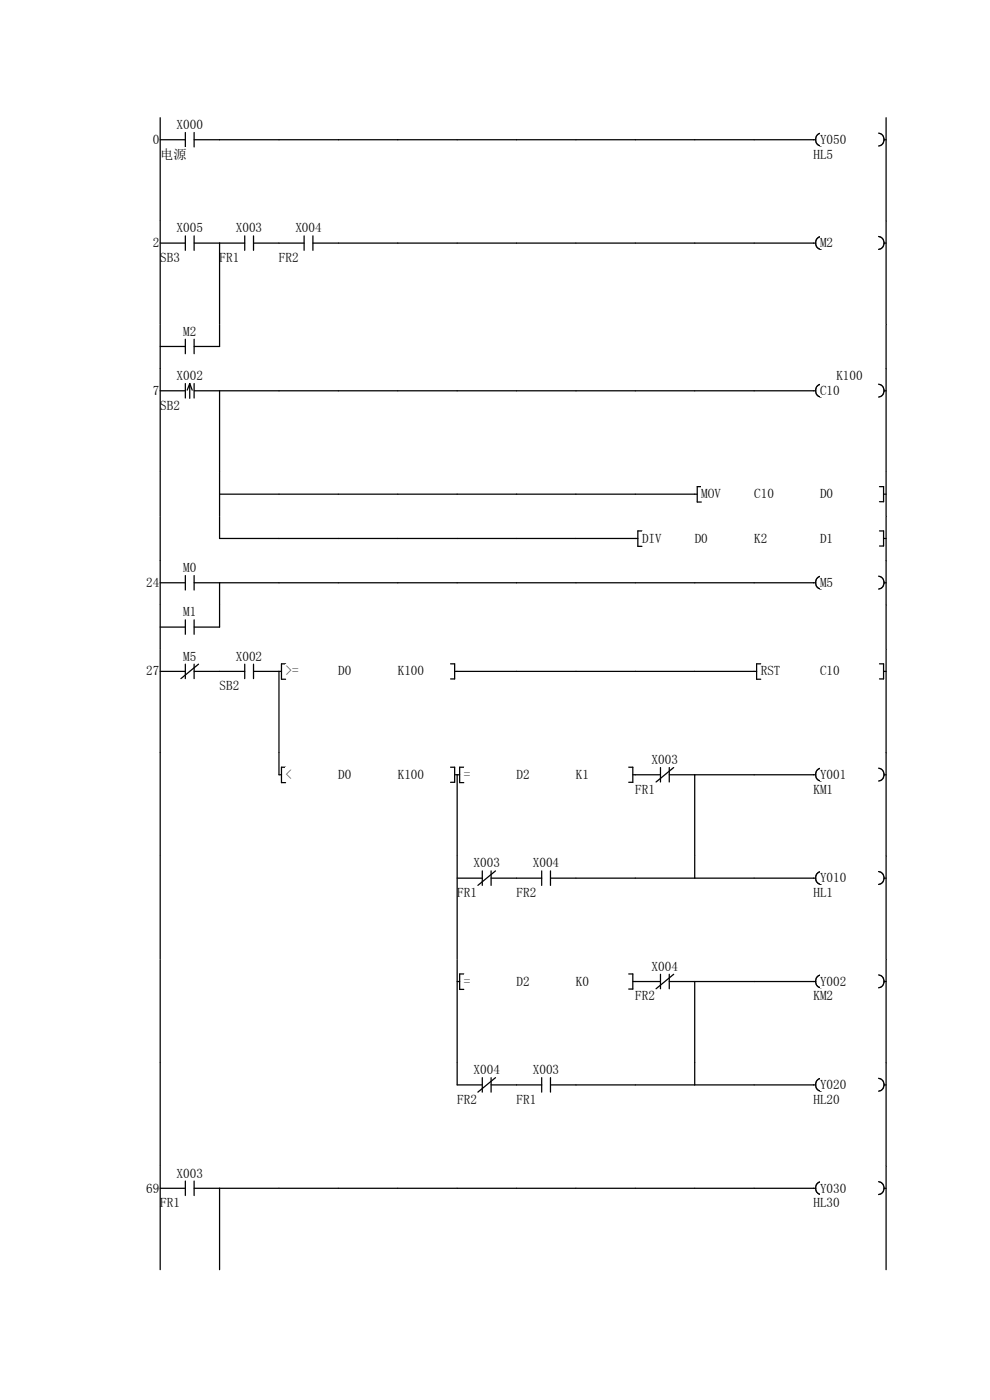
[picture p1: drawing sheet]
<svg xmlns="http://www.w3.org/2000/svg" width="210mm" height="297mm" viewBox="0 0 210 297" stroke-linecap="round" stroke-linejoin="round" font-family="sans-serif">
<path d="M34 29.6h5.3M39.3 28.1v3.1M41.2 29.6h5.4M41.2 28.1v3.1" fill="none" stroke="#070000" stroke-width=".27"/>
<path d="M34 31.2h5.7v2.8h-5.7z" fill="#fff"/>
<path d="M34 25v21.9M46.6 29.6h126.4M174.2 28.2a1.38 1.38 0 0 0-1.2 1.4 1.38 1.38 0 0 0 1.2 1.4" fill="none" stroke="#070000" stroke-width=".27"/>
<path d="M173.9 28.1h5.6v2.8h-5.6z" fill="#fff"/>
<path d="M186.4 28.2a1.38 1.38 0 0 1 1.2 1.4 1.38 1.38 0 0 1-1.2 1.4M187.5 29.6h.5" fill="none" stroke="#070000" stroke-width=".27"/>
<path d="M172.6 31.2h4.2v2.8h-4.2z" fill="#fff"/>
<path d="M188 25v21.9" fill="none" stroke="#070000" stroke-width=".27"/>
<g fill="#fff">
<path d="M20 46.9h14v22h-14z"/>
<path d="M34 46.9h12.6v22h-12.6z"/>
<path d="M46.6 46.9h12.6v22h-12.6z"/>
<path d="M59.2 46.9h12.6v22h-12.6z"/>
<path d="M71.8 46.9h12.6v22h-12.6z"/>
<path d="M84.4 46.9h12.6v22h-12.6z"/>
<path d="M97 46.9h12.6v22h-12.6z"/>
<path d="M109.6 46.9h12.6v22h-12.6z"/>
<path d="M122.2 46.9h12.6v22h-12.6z"/>
<path d="M134.8 46.9h12.6v22h-12.6z"/>
<path d="M147.4 46.9h12.6v22h-12.6z"/>
<path d="M160 46.9h12.6v22h-12.6z"/>
<path d="M172.6 46.9h15.4v22h-15.4z"/>
<path d="M32.4 50h1.4v2.8h-1.4z"/>
<path d="M37.5 46.9h5.6v2.8h-5.6z"/>
</g>
<path d="M34 51.6h5.3M39.3 50v3.1M41.2 51.6h5.4M41.2 50v3.1" fill="none" stroke="#070000" stroke-width=".27"/>
<path d="M34 53.2h4.2v2.8h-4.2z" fill="#fff"/>
<path d="M34 46.9v21.9" fill="none" stroke="#070000" stroke-width=".27"/>
<path d="M50 46.9h5.6v2.8h-5.6z" fill="#fff"/>
<path d="M46.6 51.6h5.3M51.9 50v3.1M53.8 51.6h5.4M53.8 50v3.1" fill="none" stroke="#070000" stroke-width=".27"/>
<path d="M46.6 53.2h4.2v2.8h-4.2z" fill="#fff"/>
<path d="M46.6 51.6v17.2" fill="none" stroke="#070000" stroke-width=".27"/>
<path d="M62.7 46.9h5.5v2.8h-5.5z" fill="#fff"/>
<path d="M59.2 51.6h5.3M64.5 50v3.1M66.4 51.6h5.4M66.4 50v3.1" fill="none" stroke="#070000" stroke-width=".27"/>
<path d="M59.2 53.2h4.2v2.8h-4.2z" fill="#fff"/>
<path d="M71.8 51.6h101.2M174.2 50.2a1.39 1.39 0 0 0-1.2 1.3 1.39 1.39 0 0 0 1.2 1.4" fill="none" stroke="#070000" stroke-width=".27"/>
<path d="M173.9 50h2.8v2.8h-2.8z" fill="#fff"/>
<path d="M186.4 50.2a1.38 1.38 0 0 1 1.2 1.3 1.38 1.38 0 0 1-1.2 1.4M187.5 51.6h.5M188 46.9v21.9" fill="none" stroke="#070000" stroke-width=".27"/>
<g fill="#fff">
<path d="M20 68.9h14v9.4h-14z"/>
<path d="M34 68.9h12.6v9.4h-12.6z"/>
<path d="M46.6 68.9h12.6v9.4h-12.6z"/>
<path d="M59.2 68.9h12.6v9.4h-12.6z"/>
<path d="M71.8 68.9h12.6v9.4h-12.6z"/>
<path d="M84.4 68.9h12.6v9.4h-12.6z"/>
<path d="M97 68.9h12.6v9.4h-12.6z"/>
<path d="M109.6 68.9h12.6v9.4h-12.6z"/>
<path d="M122.2 68.9h12.6v9.4h-12.6z"/>
<path d="M134.8 68.9h12.6v9.4h-12.6z"/>
<path d="M147.4 68.9h12.6v9.4h-12.6z"/>
<path d="M160 68.9h12.6v9.4h-12.6z"/>
<path d="M172.6 68.9h15.4v9.4h-15.4z"/>
<path d="M38.9 68.8h2.8v2.8h-2.8z"/>
</g>
<path d="M34 73.5h5.3M34 68.8v9.4M39.3 72v3M41.2 72v3M46.6 68.8v4.7h-5.4M188 68.8v9.4" fill="none" stroke="#070000" stroke-width=".27"/>
<g fill="#fff">
<path d="M20 78.3h14v21.9h-14z"/>
<path d="M34 78.3h12.6v21.9h-12.6z"/>
<path d="M46.6 78.3h12.6v21.9h-12.6z"/>
<path d="M59.2 78.3h12.6v21.9h-12.6z"/>
<path d="M71.8 78.3h12.6v21.9h-12.6z"/>
<path d="M84.4 78.3h12.6v21.9h-12.6z"/>
<path d="M97 78.3h12.6v21.9h-12.6z"/>
<path d="M109.6 78.3h12.6v21.9h-12.6z"/>
<path d="M122.2 78.3h12.6v21.9h-12.6z"/>
<path d="M134.8 78.3h12.6v21.9h-12.6z"/>
<path d="M147.4 78.3h12.6v21.9h-12.6z"/>
<path d="M160 78.3h12.6v21.9h-12.6z"/>
<path d="M172.6 78.3h15.4v21.9h-15.4z"/>
<path d="M32.4 81.4h1.4v2.8h-1.4z"/>
<path d="M37.5 78.2h5.6v2.8h-5.6z"/>
</g>
<path d="M34 82.9h5.3M39.3 81.4v3M40.2 81.4v3.1M40.2 81.4l.6 1.4M40.2 81.4l-.5 1.4M41.2 82.9h5.4M41.2 81.4v3" fill="none" stroke="#070000" stroke-width=".27"/>
<path d="M34 84.5h4.2v2.8h-4.2z" fill="#fff"/>
<path d="M34 78.2v22M173 82.9h-126.4v17.3M174.2 81.5a1.39 1.39 0 0 0-1.2 1.4 1.39 1.39 0 0 0 1.2 1.3" fill="none" stroke="#070000" stroke-width=".27"/>
<g fill="#fff">
<path d="M177.4 78.2h5.6v2.8h-5.6z"/>
<path d="M173.9 81.4h4.2v2.8h-4.2z"/>
</g>
<path d="M188 78.2v22M186.4 81.5a1.38 1.38 0 0 1 1.2 1.4 1.38 1.38 0 0 1-1.2 1.3M187.5 82.9h.5" fill="none" stroke="#070000" stroke-width=".27"/>
<g fill="#fff">
<path d="M20 100.2h14v9.4h-14z"/>
<path d="M34 100.2h12.6v9.4h-12.6z"/>
<path d="M46.6 100.2h12.6v9.4h-12.6z"/>
<path d="M59.2 100.2h12.6v9.4h-12.6z"/>
<path d="M71.8 100.2h12.6v9.4h-12.6z"/>
<path d="M84.4 100.2h12.6v9.4h-12.6z"/>
<path d="M97 100.2h12.6v9.4h-12.6z"/>
<path d="M109.6 100.2h12.6v9.4h-12.6z"/>
<path d="M122.2 100.2h12.6v9.4h-12.6z"/>
<path d="M134.8 100.2h12.6v9.4h-12.6z"/>
<path d="M147.4 100.2h40.6v9.4h-40.6z"/>
</g>
<path d="M34 100.2v9.4M46.6 104.8h101.3M46.6 100.2v9.4M148.8 103.2h-.9v3.3h.9" fill="none" stroke="#070000" stroke-width=".27"/>
<g fill="#fff">
<path d="M148.8 103.3h4.2v2.8h-4.2z"/>
<path d="M160 103.3h4.2v2.8h-4.2z"/>
<path d="M173.9 103.3h2.9v2.8h-2.9z"/>
</g>
<path d="M186.6 103.2h.8v3.2h-.8M187.4 104.8h.6M188 100.2v9.4" fill="none" stroke="#070000" stroke-width=".27"/>
<g fill="#fff">
<path d="M20 109.6h14v9.4h-14z"/>
<path d="M34 109.6h12.6v9.4h-12.6z"/>
<path d="M46.6 109.6h12.6v9.4h-12.6z"/>
<path d="M59.2 109.6h12.6v9.4h-12.6z"/>
<path d="M71.8 109.6h12.6v9.4h-12.6z"/>
<path d="M84.4 109.6h12.6v9.4h-12.6z"/>
<path d="M97 109.6h12.6v9.4h-12.6z"/>
<path d="M109.6 109.6h12.6v9.4h-12.6z"/>
<path d="M122.2 109.6h12.6v9.4h-12.6z"/>
<path d="M134.8 109.6h53.2v9.4h-53.2z"/>
</g>
<path d="M34 109.6v9.4M46.6 109.6v4.6h88.7M136.2 112.6h-.9v3.3h.9" fill="none" stroke="#070000" stroke-width=".27"/>
<g fill="#fff">
<path d="M136.2 112.7h4.2v2.8h-4.2z"/>
<path d="M147.4 112.7h2.8v2.8h-2.8z"/>
<path d="M160 112.7h2.8v2.8h-2.8z"/>
<path d="M173.9 112.7h2.9v2.8h-2.9z"/>
</g>
<path d="M186.6 112.6h.8v3.2h-.8M187.4 114.2h.6M188 109.6v9.4" fill="none" stroke="#070000" stroke-width=".27"/>
<g fill="#fff">
<path d="M20 119h14v9.4h-14z"/>
<path d="M34 119h12.6v9.4h-12.6z"/>
<path d="M46.6 119h12.6v9.4h-12.6z"/>
<path d="M59.2 119h12.6v9.4h-12.6z"/>
<path d="M71.8 119h12.6v9.4h-12.6z"/>
<path d="M84.4 119h12.6v9.4h-12.6z"/>
<path d="M97 119h12.6v9.4h-12.6z"/>
<path d="M109.6 119h12.6v9.4h-12.6z"/>
<path d="M122.2 119h12.6v9.4h-12.6z"/>
<path d="M134.8 119h12.6v9.4h-12.6z"/>
<path d="M147.4 119h12.6v9.4h-12.6z"/>
<path d="M160 119h12.6v9.4h-12.6z"/>
<path d="M172.6 119h15.4v9.4h-15.4z"/>
<path d="M31 122.1h2.8v2.8h-2.8z"/>
<path d="M38.9 119h2.8v2.8h-2.8z"/>
</g>
<path d="M34 119v9.4M34 123.6h5.3M39.3 122.1v3.1M41.2 123.6h131.8M41.2 122.1v3.1M46.6 123.6v4.8M174.2 122.2a1.39 1.39 0 0 0-1.2 1.4 1.39 1.39 0 0 0 1.2 1.4" fill="none" stroke="#070000" stroke-width=".27"/>
<path d="M173.9 122.1h2.8v2.8h-2.8z" fill="#fff"/>
<path d="M188 119v9.4M186.4 122.2a1.38 1.38 0 0 1 1.2 1.4 1.38 1.38 0 0 1-1.2 1.4M187.5 123.6h.5" fill="none" stroke="#070000" stroke-width=".27"/>
<g fill="#fff">
<path d="M20 128.4h14v9.4h-14z"/>
<path d="M34 128.4h12.6v9.4h-12.6z"/>
<path d="M46.6 128.4h12.6v9.4h-12.6z"/>
<path d="M59.2 128.4h12.6v9.4h-12.6z"/>
<path d="M71.8 128.4h12.6v9.4h-12.6z"/>
<path d="M84.4 128.4h12.6v9.4h-12.6z"/>
<path d="M97 128.4h12.6v9.4h-12.6z"/>
<path d="M109.6 128.4h12.6v9.4h-12.6z"/>
<path d="M122.2 128.4h12.6v9.4h-12.6z"/>
<path d="M134.8 128.4h12.6v9.4h-12.6z"/>
<path d="M147.4 128.4h12.6v9.4h-12.6z"/>
<path d="M160 128.4h12.6v9.4h-12.6z"/>
<path d="M172.6 128.4h15.4v9.4h-15.4z"/>
<path d="M38.9 128.4h2.8v2.7h-2.8z"/>
</g>
<path d="M34 133h5.3M34 128.4v9.4M39.3 131.5v3.1M41.2 131.5v3.1M46.6 128.4v4.6h-5.4M188 128.4v9.4" fill="none" stroke="#070000" stroke-width=".27"/>
<g fill="#fff">
<path d="M20 137.8h14v21.9h-14z"/>
<path d="M34 137.8h12.6v21.9h-12.6z"/>
<path d="M46.6 137.8h12.6v21.9h-12.6z"/>
<path d="M59.2 137.8h37.8v21.9h-37.8z"/>
<path d="M97 137.8h12.6v21.9h-12.6z"/>
<path d="M109.6 137.8h12.6v21.9h-12.6z"/>
<path d="M122.2 137.8h12.6v21.9h-12.6z"/>
<path d="M134.8 137.8h12.6v21.9h-12.6z"/>
<path d="M147.4 137.8h12.6v21.9h-12.6z"/>
<path d="M160 137.8h28v21.9h-28z"/>
<path d="M31 140.9h2.8v2.8h-2.8z"/>
<path d="M38.9 137.8h2.8v2.7h-2.8z"/>
</g>
<path d="M34 137.8v21.9M34 142.4h5.3M39.3 140.9v3.1M41.2 142.4h5.4M41.2 140.9v3.1M42.1 140.9l-3.7 3.1" fill="none" stroke="#070000" stroke-width=".27"/>
<path d="M50 137.8h5.6v2.7h-5.6z" fill="#fff"/>
<path d="M46.6 142.4h5.3M51.9 140.9v3.1M53.8 142.4h5.4M53.8 140.9v3.1" fill="none" stroke="#070000" stroke-width=".27"/>
<path d="M46.6 144h4.2v2.8h-4.2z" fill="#fff"/>
<path d="M59.2 142.4h.5M60.6 140.8h-.9v3.3h.9" fill="none" stroke="#070000" stroke-width=".27"/>
<g fill="#fff">
<path d="M60.6 140.9h2.8v2.8h-2.8z"/>
<path d="M71.8 140.9h2.8v2.8h-2.8z"/>
<path d="M84.4 140.9h5.6v2.8h-5.6z"/>
</g>
<path d="M59.2 142.4v17.3M95.6 140.8h.8v3.2h-.8M96.4 142.4h64.1M161.4 140.8h-.9v3.3h.9" fill="none" stroke="#070000" stroke-width=".27"/>
<g fill="#fff">
<path d="M161.4 140.9h4.2v2.8h-4.2z"/>
<path d="M173.9 140.9h4.3v2.8h-4.3z"/>
</g>
<path d="M188 137.8v21.9M186.6 140.8h.8v3.2h-.8M187.4 142.4h.6" fill="none" stroke="#070000" stroke-width=".27"/>
<g fill="#fff">
<path d="M20 159.7h14v22h-14z"/>
<path d="M34 159.7h12.6v22h-12.6z"/>
<path d="M46.6 159.7h12.6v22h-12.6z"/>
<path d="M59.2 159.7h37.8v22h-37.8z"/>
<path d="M97 159.7h37.8v22h-37.8z"/>
<path d="M134.8 159.7h12.6v22h-12.6z"/>
<path d="M147.4 159.7h12.6v22h-12.6z"/>
<path d="M160 159.7h12.6v22h-12.6z"/>
<path d="M172.6 159.7h15.4v22h-15.4z"/>
</g>
<path d="M34 159.7v21.9M59.2 164.4h.5M60.6 162.8h-.9v3.2h.9" fill="none" stroke="#070000" stroke-width=".27"/>
<g fill="#fff">
<path d="M60.6 162.8h1.4v2.8h-1.4z"/>
<path d="M71.8 162.8h2.8v2.8h-2.8z"/>
<path d="M84.4 162.8h5.6v2.8h-5.6z"/>
</g>
<path d="M59.2 159.7v4.7M95.6 162.8h.8v3.2h-.8M96.4 164.4h1.1M98.4 162.8h-.9v3.2h.9" fill="none" stroke="#070000" stroke-width=".27"/>
<g fill="#fff">
<path d="M98.4 162.8h1.4v2.8h-1.4z"/>
<path d="M109.6 162.8h2.8v2.8h-2.8z"/>
<path d="M122.2 162.8h2.8v2.8h-2.8z"/>
</g>
<path d="M97 164.4v17.2M133.4 162.8h.8v3.2h-.8M134.2 164.4h.6" fill="none" stroke="#070000" stroke-width=".27"/>
<path d="M138.2 159.7h5.6v2.8h-5.6z" fill="#fff"/>
<path d="M134.8 164.4h5.3M140.1 162.8v3.1M142 164.4h5.4M142 162.8v3.1M142.9 162.8l-3.7 3.1" fill="none" stroke="#070000" stroke-width=".27"/>
<path d="M134.7 165.9h4.3v2.8h-4.3z" fill="#fff"/>
<path d="M173 164.4h-25.6v17.2M174.2 163a1.39 1.39 0 0 0-1.2 1.3 1.39 1.39 0 0 0 1.2 1.4" fill="none" stroke="#070000" stroke-width=".27"/>
<path d="M173.9 162.8h5.6v2.8h-5.6z" fill="#fff"/>
<path d="M186.4 163a1.38 1.38 0 0 1 1.2 1.3 1.38 1.38 0 0 1-1.2 1.4M187.5 164.4h.5" fill="none" stroke="#070000" stroke-width=".27"/>
<path d="M172.6 165.9h4.2v2.8h-4.2z" fill="#fff"/>
<path d="M188 159.7v21.9" fill="none" stroke="#070000" stroke-width=".27"/>
<g fill="#fff">
<path d="M20 181.7h14v21.9h-14z"/>
<path d="M34 181.7h12.6v21.9h-12.6z"/>
<path d="M46.6 181.7h12.6v21.9h-12.6z"/>
<path d="M59.2 181.7h12.6v21.9h-12.6z"/>
<path d="M71.8 181.7h12.6v21.9h-12.6z"/>
<path d="M84.4 181.7h12.6v21.9h-12.6z"/>
<path d="M97 181.7h12.6v21.9h-12.6z"/>
<path d="M109.6 181.7h12.6v21.9h-12.6z"/>
<path d="M122.2 181.7h12.6v21.9h-12.6z"/>
<path d="M134.8 181.7h12.6v21.9h-12.6z"/>
<path d="M147.4 181.7h12.6v21.9h-12.6z"/>
<path d="M160 181.7h12.6v21.9h-12.6z"/>
<path d="M172.6 181.7h15.4v21.9h-15.4z"/>
</g>
<path d="M34 181.6v22" fill="none" stroke="#070000" stroke-width=".27"/>
<path d="M100.5 181.6h5.5v2.8h-5.5z" fill="#fff"/>
<path d="M97 186.3h5.3M102.3 184.8v3M104.2 186.3h5.4M104.2 184.8v3M105.1 184.8l-3.7 3" fill="none" stroke="#070000" stroke-width=".27"/>
<path d="M97 187.9h4.2v2.8h-4.2z" fill="#fff"/>
<path d="M97 181.6v22" fill="none" stroke="#070000" stroke-width=".27"/>
<path d="M113 181.6h5.6v2.8h-5.6z" fill="#fff"/>
<path d="M109.6 186.3h5.3M114.9 184.8v3M116.8 186.3h5.4M116.8 184.8v3" fill="none" stroke="#070000" stroke-width=".27"/>
<path d="M109.6 187.9h4.2v2.8h-4.2z" fill="#fff"/>
<path d="M122.2 186.3h50.8M147.4 181.6v4.7M174.2 184.9a1.39 1.39 0 0 0-1.2 1.4 1.39 1.39 0 0 0 1.2 1.3" fill="none" stroke="#070000" stroke-width=".27"/>
<path d="M173.9 184.7h5.6v2.8h-5.6z" fill="#fff"/>
<path d="M186.4 184.9a1.38 1.38 0 0 1 1.2 1.4 1.38 1.38 0 0 1-1.2 1.3M187.5 186.3h.5" fill="none" stroke="#070000" stroke-width=".27"/>
<path d="M172.6 187.9h4.2v2.8h-4.2z" fill="#fff"/>
<path d="M188 181.6v22" fill="none" stroke="#070000" stroke-width=".27"/>
<g fill="#fff">
<path d="M20 203.6h14v21.9h-14z"/>
<path d="M34 203.6h12.6v21.9h-12.6z"/>
<path d="M46.6 203.6h12.6v21.9h-12.6z"/>
<path d="M59.2 203.6h12.6v21.9h-12.6z"/>
<path d="M71.8 203.6h12.6v21.9h-12.6z"/>
<path d="M84.4 203.6h12.6v21.9h-12.6z"/>
<path d="M97 203.6h37.8v21.9h-37.8z"/>
<path d="M134.8 203.6h12.6v21.9h-12.6z"/>
<path d="M147.4 203.6h12.6v21.9h-12.6z"/>
<path d="M160 203.6h12.6v21.9h-12.6z"/>
<path d="M172.6 203.6h15.4v21.9h-15.4z"/>
</g>
<path d="M34 203.6v21.9M97 208.2h.5M98.4 206.6h-.9v3.3h.9" fill="none" stroke="#070000" stroke-width=".27"/>
<g fill="#fff">
<path d="M98.4 206.7h1.4v2.8h-1.4z"/>
<path d="M109.6 206.7h2.8v2.8h-2.8z"/>
<path d="M122.2 206.7h2.8v2.8h-2.8z"/>
</g>
<path d="M97 203.6v21.9M133.4 206.6h.8v3.2h-.8M134.2 208.2h.6" fill="none" stroke="#070000" stroke-width=".27"/>
<path d="M138.2 203.5h5.6v2.8h-5.6z" fill="#fff"/>
<path d="M134.8 208.2h5.3M140.1 206.7v3.1M142 208.2h5.4M142 206.7v3.1M142.9 206.7l-3.7 3.1" fill="none" stroke="#070000" stroke-width=".27"/>
<path d="M134.7 209.8h4.3v2.8h-4.3z" fill="#fff"/>
<path d="M173 208.2h-25.6v17.3M174.2 206.8a1.39 1.39 0 0 0-1.2 1.4 1.39 1.39 0 0 0 1.2 1.4" fill="none" stroke="#070000" stroke-width=".27"/>
<path d="M173.9 206.7h5.6v2.8h-5.6z" fill="#fff"/>
<path d="M186.4 206.8a1.38 1.38 0 0 1 1.2 1.4 1.38 1.38 0 0 1-1.2 1.4M187.5 208.2h.5" fill="none" stroke="#070000" stroke-width=".27"/>
<path d="M172.6 209.8h4.2v2.8h-4.2z" fill="#fff"/>
<path d="M188 203.6v21.9" fill="none" stroke="#070000" stroke-width=".27"/>
<g fill="#fff">
<path d="M20 225.5h14v21.9h-14z"/>
<path d="M34 225.5h12.6v21.9h-12.6z"/>
<path d="M46.6 225.5h12.6v21.9h-12.6z"/>
<path d="M59.2 225.5h12.6v21.9h-12.6z"/>
<path d="M71.8 225.5h12.6v21.9h-12.6z"/>
<path d="M84.4 225.5h12.6v21.9h-12.6z"/>
<path d="M97 225.5h12.6v21.9h-12.6z"/>
<path d="M109.6 225.5h12.6v21.9h-12.6z"/>
<path d="M122.2 225.5h12.6v21.9h-12.6z"/>
<path d="M134.8 225.5h12.6v21.9h-12.6z"/>
<path d="M147.4 225.5h12.6v21.9h-12.6z"/>
<path d="M160 225.5h12.6v21.9h-12.6z"/>
<path d="M172.6 225.5h15.4v21.9h-15.4z"/>
</g>
<path d="M34 225.5v21.9" fill="none" stroke="#070000" stroke-width=".27"/>
<path d="M100.5 225.5h5.5v2.8h-5.5z" fill="#fff"/>
<path d="M97 230.2h5.3M102.3 228.6v3.1M104.2 230.2h5.4M104.2 228.6v3.1M105.1 228.6l-3.7 3.1" fill="none" stroke="#070000" stroke-width=".27"/>
<path d="M97 231.8h4.2v2.8h-4.2z" fill="#fff"/>
<path d="M97 225.5v4.7" fill="none" stroke="#070000" stroke-width=".27"/>
<path d="M113 225.5h5.6v2.8h-5.6z" fill="#fff"/>
<path d="M109.6 230.2h5.3M114.9 228.6v3.1M116.8 230.2h5.4M116.8 228.6v3.1" fill="none" stroke="#070000" stroke-width=".27"/>
<path d="M109.6 231.8h4.2v2.8h-4.2z" fill="#fff"/>
<path d="M122.2 230.2h50.8M147.4 225.5v4.7M174.2 228.8a1.39 1.39 0 0 0-1.2 1.3 1.39 1.39 0 0 0 1.2 1.4" fill="none" stroke="#070000" stroke-width=".27"/>
<path d="M173.9 228.6h5.6v2.8h-5.6z" fill="#fff"/>
<path d="M186.4 228.8a1.38 1.38 0 0 1 1.2 1.3 1.38 1.38 0 0 1-1.2 1.4M187.5 230.2h.5" fill="none" stroke="#070000" stroke-width=".27"/>
<path d="M172.6 231.8h5.6v2.8h-5.6z" fill="#fff"/>
<path d="M188 225.5v21.9" fill="none" stroke="#070000" stroke-width=".27"/>
<g fill="#fff">
<path d="M20 247.4h14v22h-14z"/>
<path d="M34 247.4h12.6v22h-12.6z"/>
<path d="M46.6 247.4h12.6v22h-12.6z"/>
<path d="M59.2 247.4h12.6v22h-12.6z"/>
<path d="M71.8 247.4h12.6v22h-12.6z"/>
<path d="M84.4 247.4h12.6v22h-12.6z"/>
<path d="M97 247.4h12.6v22h-12.6z"/>
<path d="M109.6 247.4h12.6v22h-12.6z"/>
<path d="M122.2 247.4h12.6v22h-12.6z"/>
<path d="M134.8 247.4h12.6v22h-12.6z"/>
<path d="M147.4 247.4h12.6v22h-12.6z"/>
<path d="M160 247.4h12.6v22h-12.6z"/>
<path d="M172.6 247.4h15.4v22h-15.4z"/>
<path d="M31 250.6h2.8v2.8h-2.8z"/>
<path d="M37.5 247.4h5.6v2.8h-5.6z"/>
</g>
<path d="M34 252.1h5.3M39.3 250.6v3M41.2 252.1h5.4M41.2 250.6v3" fill="none" stroke="#070000" stroke-width=".27"/>
<path d="M34 253.7h4.2v2.8h-4.2z" fill="#fff"/>
<path d="M34 247.4v22M173 252.1h-126.4v17.3M174.2 250.7a1.39 1.39 0 0 0-1.2 1.4 1.39 1.39 0 0 0 1.2 1.3" fill="none" stroke="#070000" stroke-width=".27"/>
<path d="M173.9 250.6h5.6v2.8h-5.6z" fill="#fff"/>
<path d="M186.4 250.7a1.38 1.38 0 0 1 1.2 1.4 1.38 1.38 0 0 1-1.2 1.3M187.5 252.1h.5" fill="none" stroke="#070000" stroke-width=".27"/>
<path d="M172.6 253.7h5.6v2.8h-5.6z" fill="#fff"/>
<path d="M188 247.4v22" fill="none" stroke="#070000" stroke-width=".27"/>
<g font-size="2.8">
<text x="37.5" y="27.4">X000</text>
<text x="32.4" y="30.5">0</text>
<text x="34" y="33.7">电源</text>
<text x="172.6" y="33.7">HL5</text>
<text x="173.9" y="30.5">Y050</text>
<text x="32.4" y="52.5">2</text>
<text x="37.5" y="49.3">X005</text>
<text x="50" y="49.3">X003</text>
<text x="62.7" y="49.3">X004</text>
<text x="173.9" y="52.5">M2</text>
<text x="34" y="55.6">SB3</text>
<text x="46.6" y="55.6">FR1</text>
<text x="59.2" y="55.6">FR2</text>
<text x="38.9" y="71.2">M2</text>
<text x="32.4" y="83.8">7</text>
<text x="37.5" y="80.6">X002</text>
<text x="173.9" y="83.8">C10</text>
<text x="177.4" y="80.6">K100</text>
<text x="34" y="86.9">SB2</text>
<text x="148.8" y="105.7">MOV</text>
<text x="160" y="105.7">C10</text>
<text x="173.9" y="105.7">D0</text>
<text x="136.2" y="115.1">DIV</text>
<text x="147.4" y="115.1">D0</text>
<text x="160" y="115.1">K2</text>
<text x="173.9" y="115.1">D1</text>
<text x="31" y="124.5">24</text>
<text x="38.9" y="121.4">M0</text>
<text x="173.9" y="124.5">M5</text>
<text x="38.9" y="130.8">M1</text>
<text x="31" y="143.3">27</text>
<text x="38.9" y="140.2">M5</text>
<text x="50" y="140.2">X002</text>
<text x="60.6" y="143.3">&gt;=</text>
<text x="71.8" y="143.3">D0</text>
<text x="84.4" y="143.3">K100</text>
<text x="161.4" y="143.3">RST</text>
<text x="173.9" y="143.3">C10</text>
<text x="46.6" y="146.4">SB2</text>
<text x="60.6" y="165.2">&lt;</text>
<text x="71.8" y="165.2">D0</text>
<text x="84.4" y="165.2">K100</text>
<text x="98.4" y="165.2">=</text>
<text x="109.6" y="165.2">D2</text>
<text x="122.2" y="165.2">K1</text>
<text x="138.2" y="162.1">X003</text>
<text x="173.9" y="165.2">Y001</text>
<text x="134.7" y="168.4">FR1</text>
<text x="172.6" y="168.4">KM1</text>
<text x="100.5" y="184">X003</text>
<text x="113" y="184">X004</text>
<text x="97" y="190.3">FR1</text>
<text x="109.6" y="190.3">FR2</text>
<text x="172.6" y="190.3">HL1</text>
<text x="173.9" y="187.2">Y010</text>
<text x="98.4" y="209.1">=</text>
<text x="109.6" y="209.1">D2</text>
<text x="122.2" y="209.1">K0</text>
<text x="138.2" y="206">X004</text>
<text x="173.9" y="209.1">Y002</text>
<text x="134.7" y="212.2">FR2</text>
<text x="172.6" y="212.2">KM2</text>
<text x="100.5" y="227.9">X004</text>
<text x="113" y="227.9">X003</text>
<text x="173.9" y="231.1">Y020</text>
<text x="97" y="234.2">FR2</text>
<text x="109.6" y="234.2">FR1</text>
<text x="172.6" y="234.2">HL20</text>
<text x="37.5" y="249.9">X003</text>
<text x="31" y="253">69</text>
<text x="34" y="256.1">FR1</text>
<text x="172.6" y="256.1">HL30</text>
<text x="173.9" y="253">Y030</text>
</g>
</svg>
